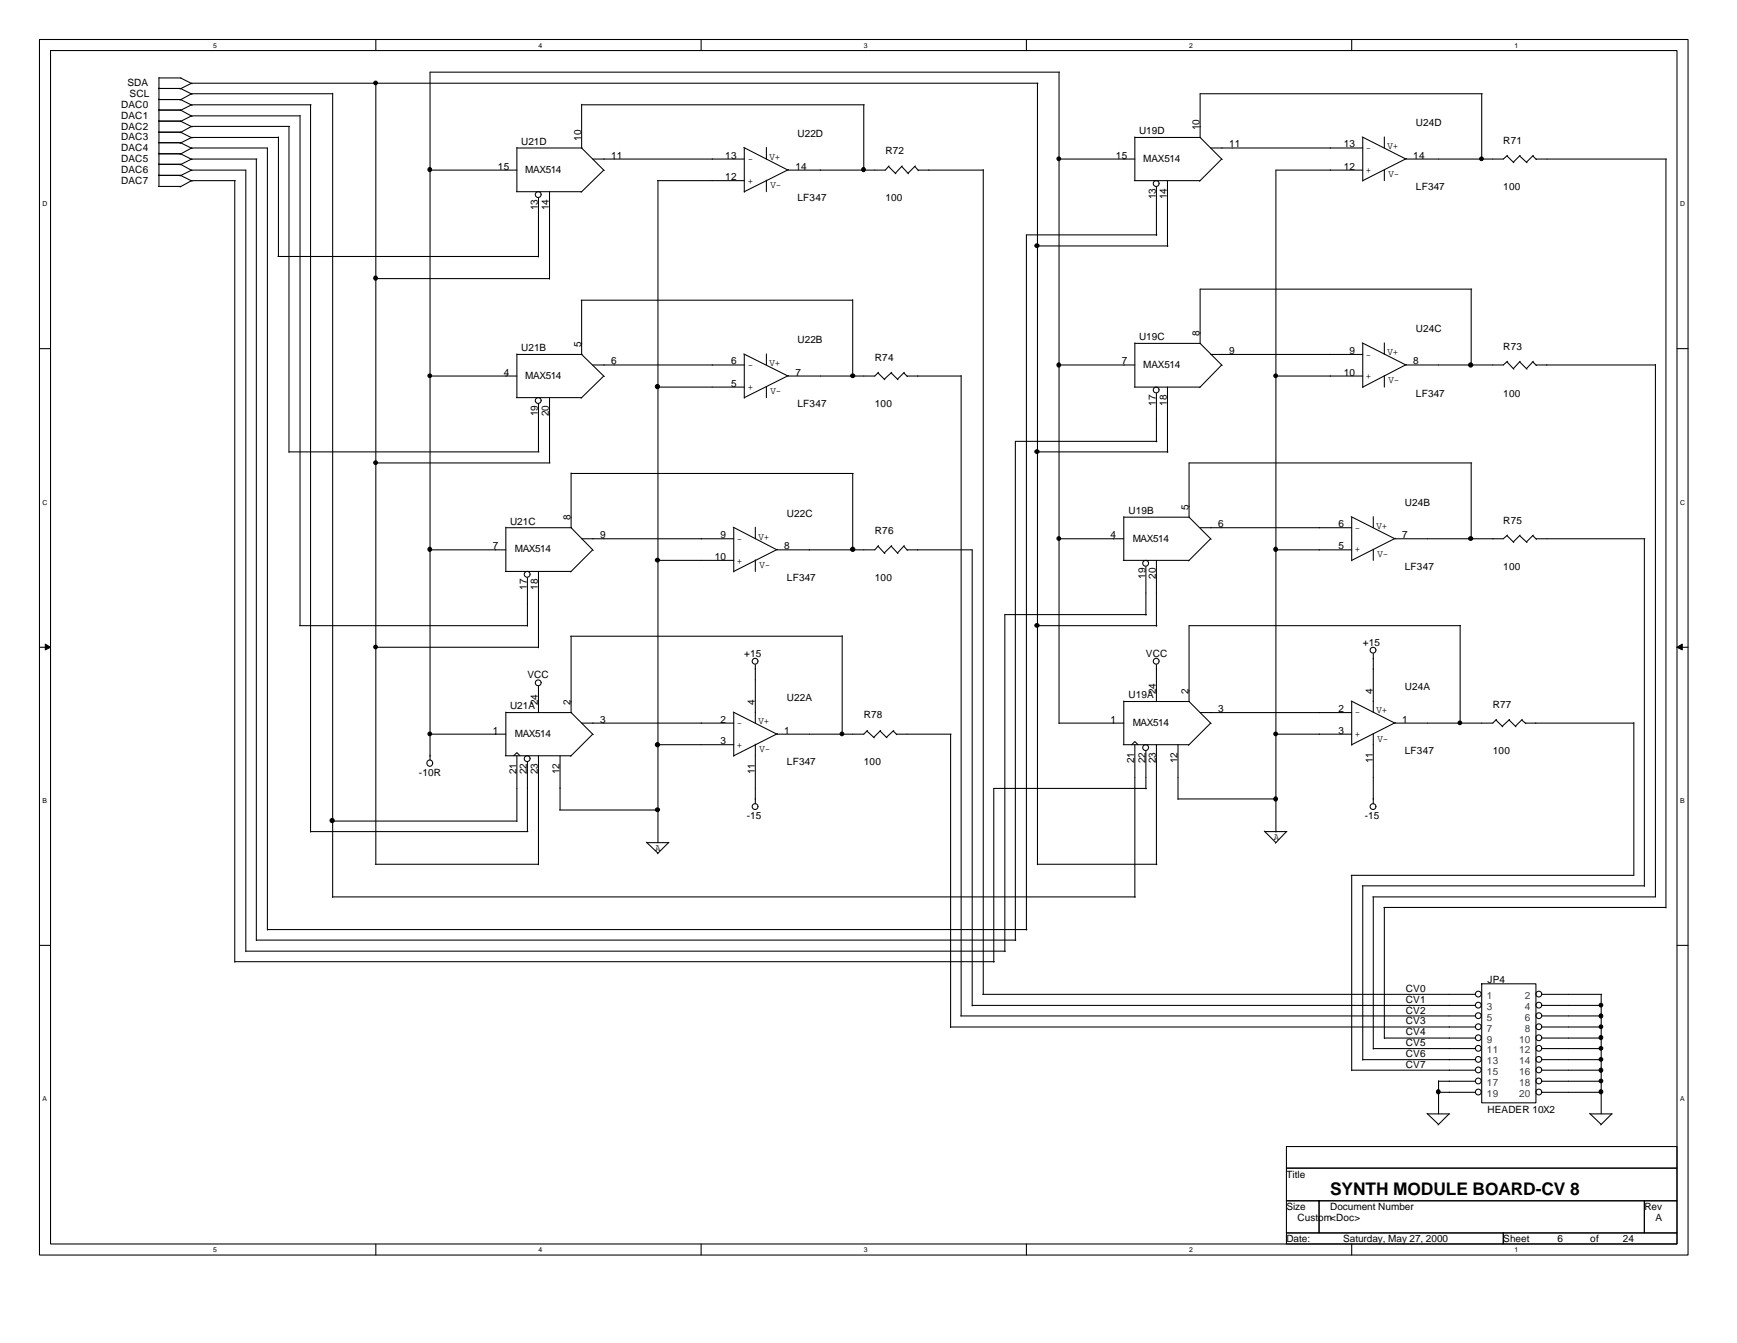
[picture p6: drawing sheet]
<svg xmlns="http://www.w3.org/2000/svg" width="279mm" height="216mm" viewBox="0 0 279 216" stroke-linecap="round" stroke-linejoin="round" font-family="sans-serif">
<g fill="none" stroke="#000" stroke-width=".17">
<path d="M6.3 6.3h265.2v195.5h-265.2zM8.1 8.1h261.6v191.9h-261.6zM25.5 14.2h3.6M25.5 16h3.6M25.5 17.7h3.6M25.5 19.5h3.6M25.6 12.5h3.5M25.6 12.4v17.6M29 12.5l1.9 1M29 14.2l1.9 1M29 16l1.9 .9M29 17.7l1.9 1"/>
<path d="M29 19.5l1.9 .9M30.7 15.1h22.8M30.7 18.6h17.6M30.8 15.1l-1.8 1M30.8 18.6l-1.8 1M48.3 18.5v82.1M50 16.8v117M50 16.8h-19.2l-1.8 1M53.5 15v129.3M60.5 6.3v1.8M60.5 13.4v125.5M93.6 16.8v7l3.6 3.6"/>
<path d="M93.6 16.8h45.4M112.8 6.3v1.8M138.9 16.8v10.6M165.1 6.3v1.8M166.9 13.4v125.6M167 13.4h-136.2l-1.8 .9M170.3 11.6v104.7M170.4 11.6h-101.2v110.6M217.4 6.3v1.8M238.3 15.1v10.6M238.4 15.1h-45.4v7l3.6 3.6M25.5 21.3h3.6"/>
<path d="M25.5 22.9h3.6M25.5 24.7h3.6M25.5 26.4h3.6M25.5 28.2h3.6M25.5 30h3.5M29 21.3l1.9 .9M29 22.9l1.9 1M29 24.7l1.9 1M29 26.4l1.9 1M29 28.2l1.9 .9M30.7 23.8h12.3v125.7M30.7 27.3h8.8v125.7"/>
<path d="M30.7 22.1h14.1M30.8 22.1l-1.8 .9M30.8 23.8l-1.8 1M30.8 27.3l-1.8 1M37.8 29v125.7M37.8 29h-7l-1.8 1.1M41.2 25.6v125.6M41.3 25.6h-10.5l-1.8 .9M44.8 22v19.2M46.5 20.3v52.4M46.6 20.3h-15.8l-1.8 1M69.1 27.3h14"/>
<path d="M83.1 30.8h10.5M83.1 23.8h10.5M83.1 23.7v7.1M86.6 31.8v9.5M87 31.2a.47 .47 0 0 0-.7-.3 .47 .47 0 0 0 0 .8 .47 .47 0 0 0 .7-.4M88.4 30.8v14.1M95.3 25.6h24.4M97.1 27.3l-3.6 3.6M105.7 29h14M105.8 29v106.5M119.6 23.7l7.1 3.6h15.7l.6-.6M119.7 23.8v7.1"/>
<path d="M123.3 23.7v1.9M123.3 29v1.8M126.8 27.3l-7.1 3.5M142.9 26.8l1.2 1.1M145 26.8l1.1 1.1M145.1 26.7l-1.1 1.2M147.2 26.8l.5 .6M147.2 26.7l-1.2 1.2M147.7 27.3h10.5M158.2 27.3v132.6M166.9 39.5h21M170.3 25.6h12.2"/>
<path d="M182.5 29h10.5M182.5 22v7M182.5 22.1h10.6M186 30.1v7.7M186.1 37.8h-21v111.7M186.4 29.5a.47 .47 0 0 0-.7-.4 .47 .47 0 0 0 0 .8 .47 .47 0 0 0 .7-.4M187.8 29v10.6M194.7 23.8h24.5M196.5 25.6l-3.5 3.5M219.1 22l7 3.6h15.7l.7-.6M219.2 27.3h-14v106.5M219.2 22.1v7"/>
<path d="M222.7 22v1.8M222.7 27.3v1.7M226.2 25.5l-7 3.5M242.4 25.1l1.1 1.1M244.4 25.1l1.2 1.1M244.5 25l-1.1 1.1M246.5 25.1l.6 .6M246.6 25l-1.1 1.1M247.1 25.6h21M268 25.6v120.4M6.3 56h1.8M44.7 41.2h41.9"/>
<path d="M60.4 44.8h28M83.1 56.9v7M83.1 57h10.5M93.5 48.3h43.7M93.6 48.3v8.7l3.6 3.5M95.3 58.7h24.4M119.6 56.9l7.1 3.6h14l.6-.6M119.7 57v7M123.3 56.9v1.8M137.2 48.2v12.3M141.2 59.9l1.1 1.1M143.3 59.9l1.1 1.1"/>
<path d="M143.4 59.9l-1.2 1.1M145.4 59.9l.6 .6M145.5 59.9l-1.1 1.1M170.3 58.7h12.2M182.5 55.1v7.1M182.5 55.2h10.6M194.7 57h24.5M196.5 58.7l-3.5 3.6M219.1 55.1l7 3.6h15.7l.7-.6M219.2 55.2v7.1M222.7 55.1v1.9M226.2 58.6l-7 3.6"/>
<path d="M236.6 46.5v12.3M236.7 46.5h-43.7v8.7l3.6 3.6M242.4 58.2l1.1 1.2M244.4 58.2l1.2 1.2M244.5 58.1l-1.1 1.2M246.5 58.2l.6 .6M246.6 58.1l-1.1 1.2M247.1 58.7h19.2M266.3 58.6v85.6h-45.5M269.7 56h1.8M46.5 72.6h40.2M60.5 74.4h28"/>
<path d="M69.2 60.5h13.9M83.1 63.9h10.5M86.6 64.9v7.7M87 64.3a.47 .47 0 0 0-.7-.3 .47 .47 0 0 0 0 .8 .47 .47 0 0 0 .7-.4M88.4 63.9v10.5M91.9 76v8.8l3.5 3.7M91.9 76.1h45.3M97.1 60.5l-3.6 3.5M105.7 62.2h14M123.3 62.1v1.8M126.8 60.4l-7.1 3.5M137.2 76.1v12.4"/>
<path d="M145.9 60.5h8.7M154.6 60.4v102.9M166.9 72.6h21M182.5 62.2h10.5M186 63.2v7.8M186.1 71h-22.8v80.2M186.4 62.7a.47 .47 0 0 0-.7-.4 .47 .47 0 0 0 0 .8 .47 .47 0 0 0 .7-.4M187.8 62.2v10.5M205.2 60.5h14M222.7 60.4v1.8M236.6 74.4v12.3M236.7 74.4h-45.4v8.7l3.5 3.6"/>
<path d="M69.2 88.4h12.2M81.3 91.9h10.6M81.4 84.8h10.5M81.4 84.8v7.1M84.8 92.9v7.8M85.3 92.3a.47 .47 0 0 0-.7-.4 .47 .47 0 0 0 0 .8 .47 .47 0 0 0 .7-.4M86.6 91.9v12.2M93.6 86.6h24.4M95.3 88.4l-3.5 3.5M105.7 90.1h12.3M117.9 84.8l7.1 3.6h15.7l.6-.7M118 84.8v7.1"/>
<path d="M121.5 84.8v1.8M121.5 90v1.9M125.1 88.3l-7.1 3.6M141.2 87.8l1.1 1.2M143.3 87.8l1.1 1.2M143.4 87.7l-1.2 1.2M145.4 87.8l.6 .7M145.5 87.7l-1.1 1.2M145.9 88.4h10.5v73.3M170.3 86.6h10.5M180.7 90.1h10.6M180.8 83.1h10.5"/>
<path d="M180.8 83.1v7M184.3 91.1v7.8M184.4 98.8h-22.8v54.2M184.7 90.5a.47 .47 0 0 0-.7-.4 .47 .47 0 0 0 0 .8 .47 .47 0 0 0 .7-.3M186 90.1v10.6M193 84.8h24.4M194.7 86.6l-3.5 3.6M205.2 88.4h12.2M217.3 83.1l7.1 3.5h17.4l.7-.6M217.4 83.1v7.1M220.9 83.1v1.7M220.9 88.3v1.8"/>
<path d="M224.5 86.5l-7.1 3.6M242.4 86.1l1.1 1.1M244.4 86.1l1.2 1.1M244.5 86l-1.1 1.1M246.5 86.1l.6 .6M246.6 86l-1.1 1.1M247.1 86.6h17.5M264.5 86.6v55.9M6.3 104.1h1.8M48.2 100.6h36.6M60.4 104.1h26.2M69.2 118h12.2"/>
<path d="M81.4 114.5v7M81.4 114.6h10.5M86.6 110.3v4.3M87 109.7a.47 .47 0 0 0-.7-.4 .47 .47 0 0 0 0 .8 .47 .47 0 0 0 .7-.3M91.8 102.3h43.7M91.9 102.3v12.3l3.5 3.5M93.6 116.2h24.4M95.3 118l-3.5 3.6M105.7 119.7h12.3M117.9 114.5l7.1 3.5h13.9l.6-.6M118 114.6v7M121.5 106.8v9.4"/>
<path d="M121.5 119.6v9.6M121.9 106.3a.47 .47 0 0 0-.7-.4 .47 .47 0 0 0 0 .8 .47 .47 0 0 0 .7-.4M125.1 117.9l-7.1 3.6M135.5 102.2v15.8M139.4 117.5l1.2 1.1M141.6 117.5l1.1 1.1M141.6 117.4l-1.1 1.1M143.7 117.5l.6 .6M143.8 117.4l-1.2 1.1M144.2 118h8.8M152.9 118v47.2M166.9 100.6h19.2"/>
<path d="M170.3 116.2h10.5M180.7 119.7h10.6M180.8 112.7v7M180.8 112.8h10.5M182 119.7l.5-.5 .5 .5M182.5 119.7v24.6M186 106.8v6M186 119.7v19.3M186.4 106.3a.47 .47 0 0 0-.7-.4 .47 .47 0 0 0 0 .8 .47 .47 0 0 0 .7-.4M189.5 119.7v8.8M193 114.6h24.4M194.7 116.2l-3.5 3.6"/>
<path d="M205.2 118h12.2M217.3 112.7l7.1 3.5h15.7l.6-.5M217.4 112.8v7M220.9 105.1v9.5M220.9 117.9v11.3M221.3 104.5a.47 .47 0 0 0-.7-.4 .47 .47 0 0 0 0 .8 .47 .47 0 0 0 .7-.4M224.5 116.2l-7.1 3.5M234.9 100.6v15.7M234.9 100.6h-43.6v12.2l3.5 3.5M240.6 115.7l1.1 1.1M242.7 115.7l1.1 1.1M242.8 115.7l-1.2 1.1"/>
<path d="M244.8 115.7l.6 .6M244.9 115.7l-1.1 1.1M245.4 116.2h17.4M262.8 116.2v24.5h-45.5M269.7 104.1h1.8M50 133.7h34.9M53.4 132h29.7M60.4 138.9h26.2M81.3 121.5h10.6M82.6 121.5l.5-.5 .6 .5M83.1 121.5v10.6M84.8 122.5v11.2"/>
<path d="M85.3 121.9a.47 .47 0 0 0-.7-.4 .47 .47 0 0 0 0 .8 .47 .47 0 0 0 .7-.3M86.6 121.5v17.5M90 130.2h15.8M90.1 121.5v8.7M104 135.4l1.8 1.8M104.1 135.5h3.5M107.5 135.5l-1.8 1.7M121.9 129.6a.47 .47 0 0 0-.7-.4 .47 .47 0 0 0 0 .8 .47 .47 0 0 0 .7-.3M166.9 138.9h19.2M184.3 120.7v6.1M184.4 126.7h-24.5v28M184.7 120.1a.47 .47 0 0 0-.7-.3 .47 .47 0 0 0 0 .8 .47 .47 0 0 0 .7-.4"/>
<path d="M189.5 128.4h15.8M203.4 133.6l1.8 1.9M203.5 133.7h3.5M206.9 133.7l-1.8 1.9M221.3 129.6a.47 .47 0 0 0-.7-.4 .47 .47 0 0 0 0 .8 .47 .47 0 0 0 .7-.3M6.3 152h1.8M37.8 154.6h122.1M39.5 152.9h122.2M41.2 151.1h122.2M43 149.4h122.2M53.5 144.2h129.1M158.1 159.9h79.2"/>
<path d="M217.4 140.7v31.4M219.1 142.4h45.4M219.2 142.4v28M220.9 144.2v24.5M222.6 145.9h45.4M222.7 145.9v21.1M238.3 159.8a.47 .47 0 0 0-.8-.4 .47 .47 0 0 0 0 .8 .47 .47 0 0 0 .8-.4M238.3 158.2h8.8v19.1h-8.8zM248 159.8a.47 .47 0 0 0-.7-.4 .47 .47 0 0 0 0 .8 .47 .47 0 0 0 .7-.4M248.1 159.9h9.5M257.6 159.9v19.2M269.7 152h1.8"/>
<path d="M152.9 165.1h84.4M154.5 163.3h82.8M156.4 161.6h80.9M217.4 172h19.9M219.2 170.3h18.1M220.9 168.6h16.4M222.7 166.9h14.6M229.5 179l1.9 1.8M229.6 179.1h3.6M231.4 173.8h5.9M231.4 175.6h5.9M231.4 173.7v5.4"/>
<path d="M233.1 179.1l-1.8 1.7M238.3 161.5a.47 .47 0 0 0-.8-.3 .47 .47 0 0 0 0 .8 .47 .47 0 0 0 .8-.4M238.3 163.2a.47 .47 0 0 0-.8-.3 .47 .47 0 0 0 0 .8 .47 .47 0 0 0 .8-.4M238.3 165a.47 .47 0 0 0-.8-.4 .47 .47 0 0 0 0 .8 .47 .47 0 0 0 .8-.3M238.3 166.8a.47 .47 0 0 0-.8-.4 .47 .47 0 0 0 0 .8 .47 .47 0 0 0 .8-.4M238.3 168.5a.47 .47 0 0 0-.8-.4 .47 .47 0 0 0 0 .8 .47 .47 0 0 0 .8-.4M238.3 170.3a.47 .47 0 0 0-.8-.4 .47 .47 0 0 0 0 .8 .47 .47 0 0 0 .8-.4M238.3 172a.47 .47 0 0 0-.8-.4 .47 .47 0 0 0 0 .8 .47 .47 0 0 0 .8-.4M238.3 173.7a.47 .47 0 0 0-.8-.3 .47 .47 0 0 0 0 .8 .47 .47 0 0 0 .8-.4M238.3 175.5a.47 .47 0 0 0-.8-.4 .47 .47 0 0 0 0 .8 .47 .47 0 0 0 .8-.3M248 161.5a.47 .47 0 0 0-.7-.3 .47 .47 0 0 0 0 .8 .47 .47 0 0 0 .7-.4M248 163.2a.47 .47 0 0 0-.7-.3 .47 .47 0 0 0 0 .8 .47 .47 0 0 0 .7-.4"/>
<path d="M248 165a.47 .47 0 0 0-.7-.4 .47 .47 0 0 0 0 .8 .47 .47 0 0 0 .7-.3M248 166.8a.47 .47 0 0 0-.7-.4 .47 .47 0 0 0 0 .8 .47 .47 0 0 0 .7-.4M248 168.5a.47 .47 0 0 0-.7-.4 .47 .47 0 0 0 0 .8 .47 .47 0 0 0 .7-.4M248 170.3a.47 .47 0 0 0-.7-.4 .47 .47 0 0 0 0 .8 .47 .47 0 0 0 .7-.4M248 172a.47 .47 0 0 0-.7-.4 .47 .47 0 0 0 0 .8 .47 .47 0 0 0 .7-.4M248 173.7a.47 .47 0 0 0-.7-.3 .47 .47 0 0 0 0 .8 .47 .47 0 0 0 .7-.4M248 175.5a.47 .47 0 0 0-.7-.4 .47 .47 0 0 0 0 .8 .47 .47 0 0 0 .7-.3M248.1 161.6h9.5M248.1 163.3h9.5M248.1 165.1h9.5M248.1 166.9h9.5M248.1 168.6h9.5"/>
<path d="M248.1 170.3h9.5M248.1 172h9.5M248.1 173.8h9.5M248.1 175.6h9.5M255.7 179l1.9 1.8M255.8 179.1h3.5M259.2 179.1l-1.7 1.7M60.5 200v1.8M112.8 200v1.8M165.1 200v1.8M206.9 184.3h62.8v3.5h-62.8zM206.9 187.8h62.8v5.2h-62.8z"/>
<path d="M206.9 193h5.3v5.2h-5.3zM206.9 198.2h34.9v1.8h-34.9zM212.2 193h52.3v5.2h-52.3zM217.4 200v1.8M241.8 198.2h27.9v1.8h-27.9zM264.5 193h5.2v5.2h-5.2z"/>
<circle cx="69.1" cy="122.7" r=".49"/>
</g>
<g fill="#000" stroke="#000" stroke-width=".16">
<path d="M7.3 103.5l.8 .6-.8 .4z" fill-rule="evenodd"/>
<path d="M269.7 104.1l.9-.6v1z" fill-rule="evenodd"/>
</g>
<g fill="#000" stroke="#000" stroke-width=".17">
<circle cx="60.4" cy="13.3" r=".3"/>
<circle cx="69.1" cy="27.3" r=".32"/>
<circle cx="138.9" cy="27.3" r=".32"/>
<circle cx="166.8" cy="39.5" r=".32"/>
<circle cx="170.3" cy="25.5" r=".3"/>
<circle cx="238.3" cy="25.5" r=".3"/>
<circle cx="60.4" cy="44.7" r=".32"/>
<circle cx="170.3" cy="58.7" r=".32"/>
<circle cx="236.6" cy="58.7" r=".34"/>
<circle cx="60.4" cy="74.4" r=".3"/>
<circle cx="69.1" cy="60.4" r=".3"/>
<circle cx="105.7" cy="62.1" r=".34"/>
<circle cx="137.2" cy="60.4" r=".32"/>
<circle cx="166.8" cy="72.6" r=".32"/>
<circle cx="205.2" cy="60.4" r=".3"/>
<circle cx="69.1" cy="88.3" r=".32"/>
<circle cx="105.8" cy="90" r=".32"/>
<circle cx="137.2" cy="88.3" r=".34"/>
<circle cx="170.3" cy="86.6" r=".3"/>
<circle cx="205.2" cy="88.3" r=".32"/>
<circle cx="236.6" cy="86.6" r=".32"/>
<circle cx="60.4" cy="104" r=".3"/>
<circle cx="69.1" cy="118" r=".3"/>
<circle cx="105.7" cy="119.7" r=".34"/>
<circle cx="135.4" cy="118" r=".3"/>
<circle cx="166.8" cy="100.5" r=".32"/>
<circle cx="205.2" cy="118" r=".3"/>
<circle cx="234.8" cy="116.2" r=".3"/>
<circle cx="53.4" cy="131.9" r=".34"/>
<circle cx="105.8" cy="130.2" r=".32"/>
<circle cx="205.2" cy="128.4" r=".32"/>
<circle cx="231.3" cy="175.5" r=".32"/>
<circle cx="257.5" cy="175.5" r=".32"/>
<circle cx="257.5" cy="172" r=".32"/>
<circle cx="257.5" cy="166.8" r=".32"/>
<circle cx="257.5" cy="163.3" r=".32"/>
<circle cx="257.5" cy="161.6" r=".3"/>
<circle cx="257.5" cy="170.3" r=".3"/>
<circle cx="257.5" cy="165.1" r=".3"/>
<circle cx="257.5" cy="173.8" r=".3"/>
<circle cx="257.5" cy="168.5" r=".3"/>
</g>
<text font-size="2.8" x="214" y="192.1">SYNTH MODULE BOARD-CV 8</text>
<g font-size="1.6">
<text x="19.5" y="17.4">DAC0</text>
<text x="20.5" y="13.8">SDA</text>
<text x="20.8" y="15.6">SCL</text>
<text x="19.5" y="19">DAC1</text>
<text x="19.5" y="20.8">DAC2</text>
<text x="19.5" y="22.5">DAC3</text>
<text x="83.8" y="23.3">U21D</text>
<text x="93.5" y="22.6" transform="rotate(-90 93.5 22.6)">10</text>
<text x="128.3" y="22">U22D</text>
<text x="183.2" y="21.5">U19D</text>
<text x="193" y="20.9" transform="rotate(-90 193 20.9)">10</text>
<text x="197.7" y="23.7">11</text>
<text x="216.2" y="23.7">13</text>
<text x="223.2" y="24">V+</text>
<text x="227.8" y="20.3">U24D</text>
<text x="241.8" y="23.1">R71</text>
<text x="19.5" y="24.3">DAC4</text>
<text x="19.5" y="26.1">DAC5</text>
<text x="19.5" y="27.8">DAC6</text>
<text x="19.5" y="29.5">DAC7</text>
<text x="80.1" y="27.3">15</text>
<text x="84.5" y="27.8">MAX514</text>
<text x="98.3" y="25.5">11</text>
<text x="116.7" y="29">12</text>
<text x="116.7" y="25.5">13</text>
<text x="120.3" y="29.5">+</text>
<text x="120.3" y="26.1">-</text>
<text x="123.8" y="25.7">V+</text>
<text x="127.9" y="27.3">14</text>
<text x="142.4" y="24.8">R72</text>
<text x="179.5" y="25.5">15</text>
<text x="183.9" y="26.1">MAX514</text>
<text x="216.2" y="27.3">12</text>
<text x="219.7" y="27.8">+</text>
<text x="219.7" y="24.3">-</text>
<text x="223.4" y="28.5">V-</text>
<text x="227.3" y="25.5">14</text>
<text x="86.5" y="33.8" transform="rotate(-90 86.5 33.8)">13</text>
<text x="88.3" y="33.8" transform="rotate(-90 88.3 33.8)">14</text>
<text x="124" y="30.2">V-</text>
<text x="128.3" y="32.3">LF347</text>
<text x="142.4" y="32.3">100</text>
<text x="185.9" y="32" transform="rotate(-90 185.9 32)">13</text>
<text x="187.7" y="32" transform="rotate(-90 187.7 32)">14</text>
<text x="227.8" y="30.6">LF347</text>
<text x="241.8" y="30.6">100</text>
<text x="227.8" y="53.4">U24C</text>
<text x="83.8" y="56.4">U21B</text>
<text x="93.5" y="55.8" transform="rotate(-90 93.5 55.8)">5</text>
<text x="98.3" y="58.6">6</text>
<text x="117.6" y="58.6">6</text>
<text x="120.3" y="59.2">-</text>
<text x="123.8" y="58.8">V+</text>
<text x="128.3" y="55.2">U22B</text>
<text x="140.7" y="58">R74</text>
<text x="180.4" y="58.6">7</text>
<text x="183.2" y="54.6">U19C</text>
<text x="183.9" y="59.2">MAX514</text>
<text x="193" y="54" transform="rotate(-90 193 54)">8</text>
<text x="197.7" y="56.9">9</text>
<text x="217.1" y="56.9">9</text>
<text x="219.7" y="57.5">-</text>
<text x="223.2" y="57.1">V+</text>
<text x="227.3" y="58.6">8</text>
<text x="241.8" y="56.2">R73</text>
<text x="81" y="60.4">4</text>
<text x="84.5" y="61">MAX514</text>
<text x="117.6" y="62.1">5</text>
<text x="120.3" y="62.7">+</text>
<text x="124" y="63.4">V-</text>
<text x="127.9" y="60.4">7</text>
<text x="128.3" y="65.4">LF347</text>
<text x="140.7" y="65.4">100</text>
<text x="185.9" y="65.2" transform="rotate(-90 185.9 65.2)">17</text>
<text x="187.7" y="65.2" transform="rotate(-90 187.7 65.2)">18</text>
<text x="216.2" y="60.4">10</text>
<text x="219.7" y="61">+</text>
<text x="223.4" y="61.6">V-</text>
<text x="227.8" y="63.8">LF347</text>
<text x="241.8" y="63.8">100</text>
<text x="86.5" y="66.9" transform="rotate(-90 86.5 66.9)">19</text>
<text x="88.3" y="66.9" transform="rotate(-90 88.3 66.9)">20</text>
<text x="91.8" y="83.7" transform="rotate(-90 91.8 83.7)">8</text>
<text x="126.6" y="83.1">U22C</text>
<text x="181.5" y="82.5">U19B</text>
<text x="191.2" y="82" transform="rotate(-90 191.2 82)">5</text>
<text x="226" y="81.4">U24B</text>
<text x="79.2" y="88.3">7</text>
<text x="82" y="84.3">U21C</text>
<text x="82.8" y="88.8">MAX514</text>
<text x="96.5" y="86.5">9</text>
<text x="115.9" y="86.5">9</text>
<text x="118.5" y="87.1">-</text>
<text x="122" y="86.8">V+</text>
<text x="126.2" y="88.3">8</text>
<text x="140.7" y="85.9">R76</text>
<text x="178.6" y="86.5">4</text>
<text x="182.2" y="87.1">MAX514</text>
<text x="195.9" y="84.8">6</text>
<text x="215.3" y="88.3">5</text>
<text x="215.3" y="84.8">6</text>
<text x="217.9" y="88.8">+</text>
<text x="217.9" y="85.3">-</text>
<text x="221.4" y="85">V+</text>
<text x="221.6" y="89.6">V-</text>
<text x="225.6" y="86.5">7</text>
<text x="241.8" y="84.2">R75</text>
<text x="84.8" y="94.8" transform="rotate(-90 84.8 94.8)">17</text>
<text x="86.5" y="94.8" transform="rotate(-90 86.5 94.8)">18</text>
<text x="115" y="90">10</text>
<text x="118.5" y="90.6">+</text>
<text x="122.2" y="91.3">V-</text>
<text x="126.6" y="93.4">LF347</text>
<text x="140.7" y="93.4">100</text>
<text x="184.2" y="93" transform="rotate(-90 184.2 93)">19</text>
<text x="185.9" y="93" transform="rotate(-90 185.9 93)">20</text>
<text x="226" y="91.6">LF347</text>
<text x="241.8" y="91.6">100</text>
<text x="119.7" y="105.6">+15</text>
<text x="184.3" y="105.6">VCC</text>
<text x="219.2" y="103.8">+15</text>
<text x="82" y="114">U21A</text>
<text x="84.8" y="109.1">VCC</text>
<text x="86.5" y="113.4" transform="rotate(-90 86.5 113.4)">24</text>
<text x="91.8" y="113.4" transform="rotate(-90 91.8 113.4)">2</text>
<text x="121.4" y="113.4" transform="rotate(-90 121.4 113.4)">4</text>
<text x="126.6" y="112.7">U22A</text>
<text x="181.5" y="112.2">U19A</text>
<text x="185.9" y="111.6" transform="rotate(-90 185.9 111.6)">24</text>
<text x="191.2" y="111.6" transform="rotate(-90 191.2 111.6)">2</text>
<text x="220.8" y="111.6" transform="rotate(-90 220.8 111.6)">4</text>
<text x="226" y="111">U24A</text>
<text x="240.1" y="113.8">R77</text>
<text x="79.2" y="117.9">1</text>
<text x="82.8" y="118.4">MAX514</text>
<text x="96.5" y="116.2">3</text>
<text x="115.9" y="119.6">3</text>
<text x="115.9" y="116.2">2</text>
<text x="118.5" y="116.8">-</text>
<text x="122" y="116.4">V+</text>
<text x="126.2" y="117.9">1</text>
<text x="138.9" y="115.5">R78</text>
<text x="178.6" y="116.2">1</text>
<text x="182.2" y="116.8">MAX514</text>
<text x="195.9" y="114.5">3</text>
<text x="215.3" y="117.9">3</text>
<text x="215.3" y="114.5">2</text>
<text x="217.9" y="118.5">+</text>
<text x="217.9" y="115">-</text>
<text x="221.4" y="114.6">V+</text>
<text x="221.6" y="119.2">V-</text>
<text x="225.6" y="116.2">1</text>
<text x="67.4" y="124.8">-10R</text>
<text x="83.1" y="124.5" transform="rotate(-90 83.1 124.5)">21</text>
<text x="84.8" y="124.5" transform="rotate(-90 84.8 124.5)">22</text>
<text x="86.5" y="124.5" transform="rotate(-90 86.5 124.5)">23</text>
<text x="90" y="124.5" transform="rotate(-90 90 124.5)">12</text>
<text x="118.5" y="120.2">+</text>
<text x="121.4" y="124.5" transform="rotate(-90 121.4 124.5)">11</text>
<text x="122.2" y="120.9">V-</text>
<text x="126.6" y="123">LF347</text>
<text x="138.9" y="123">100</text>
<text x="182.5" y="122.7" transform="rotate(-90 182.5 122.7)">21</text>
<text x="184.2" y="122.7" transform="rotate(-90 184.2 122.7)">22</text>
<text x="185.9" y="122.7" transform="rotate(-90 185.9 122.7)">23</text>
<text x="189.4" y="122.7" transform="rotate(-90 189.4 122.7)">12</text>
<text x="220.8" y="122.7" transform="rotate(-90 220.8 122.7)">11</text>
<text x="226" y="121.2">LF347</text>
<text x="240.1" y="121.2">100</text>
<text x="120.1" y="131.7">-15</text>
<text x="219.5" y="131.7">-15</text>
<text x="105.4" y="136.8">A</text>
<text x="204.9" y="135">A</text>
<text x="226.1" y="159.5">CV0</text>
<text x="226.1" y="161.2">CV1</text>
<text x="239.3" y="158.1">JP4</text>
<text x="226.1" y="163">CV2</text>
<text x="226.1" y="164.7">CV3</text>
<text x="226.1" y="166.5">CV4</text>
<text x="226.1" y="168.2">CV5</text>
<text x="226.1" y="169.9">CV6</text>
<text x="226.1" y="171.7">CV7</text>
<text x="239.3" y="179">HEADER 10X2</text>
<text x="206.9" y="189.3">Title</text>
<text x="206.9" y="194.6">Size</text>
<text x="208.7" y="196.3">Custom&lt;Doc&gt;</text>
<text x="214" y="194.6">Document Number</text>
<text x="264.5" y="194.6">Rev</text>
<text x="266.3" y="196.3">A</text>
<text x="206.9" y="199.7">Date:</text>
<text x="216.1" y="199.7">Saturday, May 27, 2000</text>
<text x="241.8" y="199.7">Sheet</text>
<text x="250.5" y="199.7">6</text>
<text x="255.8" y="199.7">of</text>
<text x="261" y="199.7">24</text>
</g>
<g font-size="1.6" fill="#004080">
<text x="239.2" y="160.6">1</text>
<text x="245.3" y="160.6">2</text>
<text x="239.2" y="162.4">3</text>
<text x="239.2" y="164.1">5</text>
<text x="239.2" y="165.9">7</text>
<text x="239.2" y="167.6">9</text>
<text x="244.3" y="167.6">10</text>
<text x="245.3" y="162.4">4</text>
<text x="245.3" y="164.1">6</text>
<text x="245.3" y="165.9">8</text>
<text x="239.2" y="169.3">11</text>
<text x="239.2" y="171.1">13</text>
<text x="239.2" y="172.8">15</text>
<text x="244.3" y="169.3">12</text>
<text x="244.3" y="171.1">14</text>
<text x="244.3" y="172.8">16</text>
<text x="239.2" y="174.6">17</text>
<text x="239.2" y="176.4">19</text>
<text x="244.3" y="174.6">18</text>
<text x="244.3" y="176.4">20</text>
</g>
<g font-size="1.1">
<text x="34.3" y="7.7">5</text>
<text x="86.6" y="7.7">4</text>
<text x="138.9" y="7.7">3</text>
<text x="191.3" y="7.7">2</text>
<text x="243.6" y="7.7">1</text>
<text x="6.9" y="33.2">D</text>
<text x="270.3" y="33.2">D</text>
<text x="6.9" y="81.1">C</text>
<text x="270.3" y="81.1">C</text>
<text x="6.9" y="129.1">B</text>
<text x="270.3" y="129.1">B</text>
<text x="6.9" y="177">A</text>
<text x="270.3" y="177">A</text>
<text x="34.3" y="201.3">5</text>
<text x="86.6" y="201.3">4</text>
<text x="138.9" y="201.3">3</text>
<text x="191.3" y="201.3">2</text>
<text x="243.6" y="201.3">1</text>
</g>
</svg>
